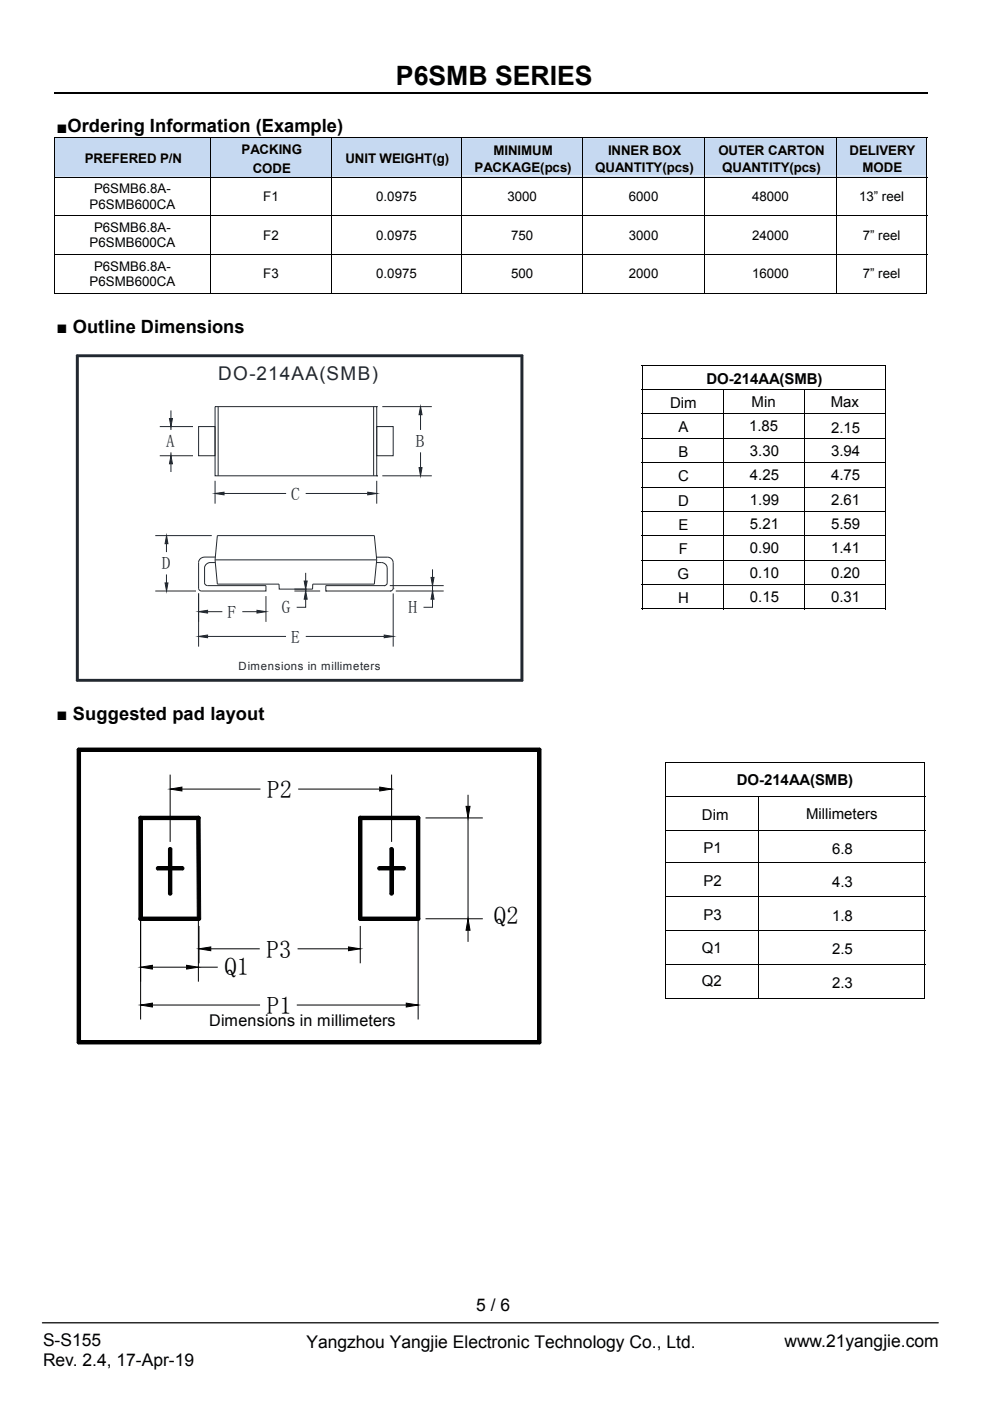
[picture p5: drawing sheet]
<svg xmlns="http://www.w3.org/2000/svg" width="210mm" height="297mm" viewBox="0 0 210 297" stroke-linecap="round" stroke-linejoin="round" font-family="sans-serif">
<path d="M11.5 19.7h185.2" fill="none" stroke="#000" stroke-width=".25"/>
<path d="M9 280.5h190" fill="none" stroke="#000" stroke-width=".26"/>
<g fill="#c6d9f1">
<path d="M11.6 29.1h33v8.4h-33z"/>
<path d="M11.6 31.2h33v4.2h-33z"/>
<path d="M44.7 29.1h25.6v4.2h-25.6z"/>
<path d="M44.7 33.3h25.6v4.2h-25.6z"/>
<path d="M70.4 29.1h27.4v8.4h-27.4z"/>
<path d="M70.4 31.2h27.4v4.2h-27.4z"/>
<path d="M98 29.1h25.5v8.4h-25.5z"/>
<path d="M98 29.4h25.5v4.2h-25.5z"/>
<path d="M98 33.6h25.5v3.6h-25.5z"/>
<path d="M123.7 29.1h25.7v8.4h-25.7z"/>
<path d="M123.7 29.4h25.7v4.2h-25.7z"/>
<path d="M123.7 33.6h25.7v3.6h-25.7z"/>
<path d="M149.6 29.1h27.7v8.4h-27.7z"/>
<path d="M149.6 29.4h27.7v4.2h-27.7z"/>
<path d="M149.6 33.6h27.7v3.6h-27.7z"/>
<path d="M177.5 29.1h19v8.4h-19z"/>
<path d="M177.5 29.4h19v4.2h-19z"/>
<path d="M177.5 33.6h19v3.6h-19z"/>
</g>
<path d="M11.5 29h.1v.1h-.1zM196.5 29h.2v.1h-.2zM136.1 77.3h.2v.2h-.2zM187.7 77.3h.2v.2h-.2zM196.5 62h.2v.2h-.2zM187.7 129h.2v.2h-.2zM141 161.6h.2v.2h-.2zM196.1 161.6h.1v.2h-.1zM196.1 211.5h.1v.2h-.1z" fill="#000"/>
<g fill="none" stroke="#000" stroke-width=".21">
<path d="M11.5 29.1h185.2M11.5 37.5h185.2M11.6 29.1v8.4M11.6 37.6v8.1M44.7 29.1v8.4M44.7 37.6v8.1M70.4 29.1v8.4M70.4 37.6v8.1M97.9 29.1v8.4M97.9 37.6v8.1M123.6 29.1v8.4M123.6 37.6v8.1"/>
<path d="M149.5 29.1v8.4M149.5 37.6v8.1M177.4 29.1v8.4M177.4 37.6v8.1M196.6 29.1v8.4M196.6 37.6v8.1M11.5 45.7h185.2M11.5 53.9h185.2M11.6 45.8v8M11.6 54v8.2M44.7 45.8v8M44.7 54v8.2"/>
<path d="M70.4 45.8v8M70.4 54v8.2M97.9 45.8v8M97.9 54v8.2M123.6 45.8v8M123.6 54v8.2M149.5 45.8v8M149.5 54v8.2M177.4 45.8v8M177.4 54v8.2M196.6 45.8v8M196.6 54v8.2"/>
<path d="M11.5 62.1h33.1M44.7 62.1h25.6M70.4 62.1h27.4M98 62.1h25.5M123.7 62.1h25.7M136.1 77.4h51.8M136.2 77.5v5M149.6 62.1h27.7M177.5 62.1h19M187.8 77.5v5M136.1 82.6h51.8M136.1 87.8h51.8"/>
<path d="M136.1 92.9h51.8M136.1 98.1h51.8M136.2 82.7v5M136.2 87.8v5M136.2 93v5M136.2 98.2v5M153.4 82.7v5M153.4 87.8v5M153.4 93v5M153.4 98.2v5M170.6 82.7v5M170.6 87.8v5"/>
<path d="M170.6 93v5M170.6 98.2v5M187.8 82.7v5M187.8 87.8v5M187.8 93v5M187.8 98.2v5M136.1 103.3h51.8M136.1 108.4h51.8M136.1 113.6h51.8M136.1 118.8h51.8M136.2 103.4v5M136.2 108.5v5"/>
<path d="M136.2 113.7v5M136.2 118.9v4.9M153.4 103.4v5M153.4 108.5v5M153.4 113.7v5M153.4 118.9v4.9M170.6 103.4v5M170.6 108.5v5M170.6 113.7v5M170.6 118.9v4.9M187.8 103.4v5M187.8 108.5v5"/>
<path d="M187.8 113.7v5M187.8 118.9v4.9M136.1 123.9h51.8M136.1 129.1h17.2M136.2 124v5.2M153.4 124v5.2M153.5 129.1h17M170.6 124v5.2M170.7 129.1h17M187.8 124v5.2M141 168.8h55.2M141 176h55.2"/>
<path d="M141.1 161.8v7M141.1 168.9v7M141.1 176.1v6.8M141.2 161.7h54.9M160.9 168.9v7M160.9 176.1v6.8M196.2 161.8v7M196.2 168.9v7M196.2 176.1v6.8M141 183h55.2M141 190.1h55.2M141 197.3h55.2"/>
<path d="M141.1 183v7M141.1 190.2v7M141.1 197.4v7M160.9 183v7M160.9 190.2v7M160.9 197.4v7M196.2 183v7M196.2 190.2v7M196.2 197.4v7M141 204.4h55.2M141 211.6h19.8M141.1 204.5v7.2"/>
<path d="M160.9 204.5v7.2M161 211.6h35.1M196.2 204.5v7.2"/>
</g>
<g fill="none" stroke="#212830" stroke-width=".21">
<path d="M16.4 75.2h94.3v.4h-94.3zM42.1 90.4h3.5v6.2h-3.5zM45.6 86.2h34.3v14.7h-34.3zM79.2 86.2v14.7M79.9 90.4h3.5v6.2h-3.5zM45.6 118.7l.5-5.1h33.3l.5 5.1M45.6 118.7h34.3M45.7 118.1h-2.4a1.19 1.19 0 0 0-1.2 1.2v5.5l.3 .4 14 .1v-1.1l-12.7-.1-.3-.4v-3.4a1.26 1.26 0 0 1 1.3-1h1M79.8 118.1h2.3a1.19 1.19 0 0 1 1.3 1.2M79.8 119.3a2.09 2.09 0 0 1 2.2 .6l.1 .5M79.9 118.7l-.5 5.1h-13.1v1.1h-7.1v-1.1h-13.1l-.5-5.1M83.4 119.3v5.4"/>
<path d="M82.1 120.4v3.2l-.1 .3-.4 .3h-12.5v1.1h13.7l.5-.2 .1-.4"/>
</g>
<path d="M16.4 75.4h94.3" fill="none" stroke="#212830" stroke-width=".4"/>
<path d="M110.7 75.2l.2 .2h-.2z" fill-rule="evenodd" fill="#212830"/>
<path d="M110.5 75.4h.4v68.8h-.4zM110.7 75.2l.2 .2" fill="none" stroke="#212830" stroke-width=".21"/>
<path d="M110.7 75.4v68.8" fill="none" stroke="#212830" stroke-width=".42"/>
<path d="M110.7 144.2l.2 .1-.2 .1z" fill-rule="evenodd" fill="#212830"/>
<path d="M16.4 144h94.3v.4h-94.3zM110.9 144.2l-.2 .2" fill="none" stroke="#212830" stroke-width=".21"/>
<path d="M16.4 144.2h94.3" fill="none" stroke="#212830" stroke-width=".4"/>
<path d="M16.2 144.2h.2v.2z" fill-rule="evenodd" fill="#212830"/>
<path d="M16.2 75.4h.4v68.8h-.4zM16.2 144.2l.2 .2" fill="none" stroke="#212830" stroke-width=".21"/>
<path d="M16.4 75.4v68.8" fill="none" stroke="#212830" stroke-width=".42"/>
<path d="M16.2 75.3l.2-.1v.2h-.2z" fill-rule="evenodd" fill="#212830"/>
<path d="M16.4 75.2l-.2 .2M33.9 90.4h7M33.9 96.6h7M36.3 87v1.7M36.3 90.4v.8M36.3 95.9v.7M36.3 98.3v1.8M46.3 86.2v14.7" fill="none" stroke="#212830" stroke-width=".21"/>
<path d="M35.9 88.7h.7l-.3 1.7z" fill="#212830"/>
<path d="M35.9 88.7h.7l-.3 1.7z" fill="none" stroke="#212830" stroke-width=".21"/>
<path d="M36.3 96.6l.3 1.7h-.7z" fill="#212830"/>
<path d="M36.3 96.6h.1M36.3 96.6l.3 1.7h-.7zM42.1 90.4h.1M42.1 96.6h.1M81.1 86.2h10.5M89.2 87.9v3.3M89.2 95.9v3.2M81.1 100.9h10.5" fill="none" stroke="#212830" stroke-width=".21"/>
<path d="M89.2 86.2l.3 1.7h-.6z" fill="#212830"/>
<path d="M89.2 86.2l.3 1.7h-.6z" fill="none" stroke="#212830" stroke-width=".21"/>
<path d="M88.9 99.1h.6l-.3 1.8z" fill="#212830"/>
<path d="M79.9 86.2h.1M88.9 99.1h.6l-.3 1.8zM45.6 101.9v4.9M47.5 104.6h13.2M64.8 104.6h13.2M79.9 101.9v4.9M79.9 100.9h.1M89.2 100.9h.1" fill="none" stroke="#212830" stroke-width=".21"/>
<path d="M45.6 104.6l1.9-.2v.5z" fill="#212830"/>
<path d="M45.6 104.6l1.9-.2v.5z" fill="none" stroke="#212830" stroke-width=".21"/>
<path d="M78 104.4l1.9 .2-1.9 .3z" fill="#212830"/>
<path d="M32.9 113.6h12M35.3 115.3v1.8M45.6 100.9h.1M78 104.4l1.9 .2-1.9 .3zM79.9 100.9h.1M79.9 104.6h.1M32.9 125.3h8.7M35.3 121.8v1.8" fill="none" stroke="#212830" stroke-width=".21"/>
<path d="M35.3 113.6l.3 1.7h-.6z" fill="#212830"/>
<path d="M35.3 113.6l.3 1.7h-.6z" fill="none" stroke="#212830" stroke-width=".21"/>
<path d="M35 123.6h.6l-.3 1.7z" fill="#212830"/>
<path d="M46.1 113.6h.1M35 123.6h.6l-.3 1.7zM35.3 125.3h.1M42.1 125.8v11.3M42.8 125.3h.1M44 134.9h16.7M64.9 134.9h16.6M83.4 125.8v11.3" fill="none" stroke="#212830" stroke-width=".21"/>
<path d="M42.1 134.9l1.9-.3v.6z" fill="#212830"/>
<path d="M42.1 134.9l1.9-.3v.6z" fill="none" stroke="#212830" stroke-width=".21"/>
<path d="M81.5 134.6l1.9 .3-1.9 .3z" fill="#212830"/>
<path d="M42.1 125.8v6M42.1 124.7h.1M44 129.7h3.2M51.4 129.7h3.1M56.4 126.4v5.4M81.5 134.6l1.9 .3-1.9 .3zM83.4 124.7h.1M83.4 134.9h.1" fill="none" stroke="#212830" stroke-width=".21"/>
<path d="M42.1 129.7l1.9-.3v.6z" fill="#212830"/>
<path d="M42.1 129.7l1.9-.3v.6z" fill="none" stroke="#212830" stroke-width=".21"/>
<path d="M54.5 129.4l1.9 .3-1.9 .3z" fill="#212830"/>
<path d="M42.1 124.7h.1M54.5 129.4l1.9 .3-1.9 .3zM56.4 125.3h.1M56.4 129.7h.1M82.7 124.2h11.4M83.9 125.3h10.2M91.7 127v1.8h-1.9M91.7 120.7v1.7M91.7 124.2v1.1" fill="none" stroke="#212830" stroke-width=".21"/>
<path d="M91.4 122.4h.7l-.4 1.8z" fill="#212830"/>
<path d="M91.4 122.4h.7l-.4 1.8z" fill="none" stroke="#212830" stroke-width=".21"/>
<path d="M91.7 125.3l.4 1.7h-.7z" fill="#212830"/>
<path d="M62.4 125.3h5.5M62.4 124.9h2.7M64.8 127v1.8h-1.9M64.8 121.5v1.7M64.8 124.9v.4M81.5 124.2h.1M82.8 125.3h.1M91.7 125.3h.1M91.7 125.3l.4 1.7h-.7z" fill="none" stroke="#212830" stroke-width=".21"/>
<path d="M64.5 123.2h.7l-.4 1.7z" fill="#212830"/>
<path d="M64.5 123.2h.7l-.4 1.7z" fill="none" stroke="#212830" stroke-width=".21"/>
<path d="M64.8 125.3l.4 1.7h-.7z" fill="#212830"/>
<path d="M64.8 125.3h.1M64.8 125.3l.4 1.7h-.7zM66.3 124.9h.1M69.1 125.3h.1" fill="none" stroke="#212830" stroke-width=".21"/>
<g fill="#000">
<path d="M36.1 167.3l2.5-.4v.8zM41.7 173.4h.7l.2 21.4h-.8zM80.5 166.9l2.6 .4-2.6 .4zM98.8 171h.9l-.4 2.4zM99.3 194.8l.4 2.4h-.9zM29.8 205.1l2.5-.4v.8zM29.8 213.1l2.5-.4v.8zM39.6 204.7l2.5 .4-2.5 .4zM42.2 201.2l2.5-.4v.8zM73.9 200.8l2.5 .4-2.5 .4zM86.2 212.7l2.5 .4-2.5 .4z"/>
<path d="M16.4 158.7l.3-.1v.4h-.3z" fill-rule="evenodd"/>
<path d="M16.7 158.6h97.7v.7h-97.7z" fill-rule="evenodd"/>
<path d="M114.4 158.6l.3 .1v.3h-.3z" fill-rule="evenodd"/>
<path d="M114 159h.7v62h-.7z" fill-rule="evenodd"/>
<path d="M29.5 173.2l.3-.1v.7l-.3-.2z" fill-rule="evenodd"/>
<path d="M29.6 173.1h.4l.2 .3h-.7z" fill-rule="evenodd"/>
<path d="M29.5 173.4h.7v21.4h-.7z" fill-rule="evenodd"/>
<path d="M41.8 173.1a.37 .37 0 0 1 .6 .3h-.7z" fill-rule="evenodd"/>
<path d="M29.8 173.1h12.3v.7h-12.3z" fill-rule="evenodd"/>
<path d="M42.1 173.1l.3 .3-.3 .4z" fill-rule="evenodd"/>
<path d="M76.2 173.1h.4l.2 .3h-.7z" fill-rule="evenodd"/>
<path d="M76.1 173.2l.3-.1v.7l-.3-.2z" fill-rule="evenodd"/>
<path d="M76.1 173.4h.7v21.4h-.7z" fill-rule="evenodd"/>
<path d="M88.5 173.1h.4l.1 .3h-.7z" fill-rule="evenodd"/>
<path d="M76.4 173.1h12.3v.7h-12.3z" fill-rule="evenodd"/>
<path d="M88.7 173.1l.3 .3-.3 .4z" fill-rule="evenodd"/>
<path d="M88.3 173.4h.7v21.4h-.7z" fill-rule="evenodd"/>
<path d="M29.5 194.8h.7l-.4 .3h-.2z" fill-rule="evenodd"/>
<path d="M29.5 194.6l.3-.2v.7a.35 .35 0 0 1-.3-.2 .35 .35 0 0 1 0-.3z" fill-rule="evenodd"/>
<path d="M33.2 183.9l.3-.2v.7l-.3-.1z" fill-rule="evenodd"/>
<path d="M35.8 179.8a.37 .37 0 0 1 .4-.1 .37 .37 0 0 1 .2 .3h-.7z" fill-rule="evenodd"/>
<path d="M35.7 189.4l.7 .1-.3 .3z" fill-rule="evenodd"/>
<path d="M35.7 180h.7v9.4h-.7z" fill-rule="evenodd"/>
<path d="M33.5 183.7h5.2v.7h-5.2z" fill-rule="evenodd"/>
<path d="M38.7 183.7l.3 .4-.3 .3z" fill-rule="evenodd"/>
<path d="M29.8 194.4h12.3v.7h-12.3z" fill-rule="evenodd"/>
<path d="M42.1 194.4a.35 .35 0 0 1 .3 .4 .35 .35 0 0 1-.3 .3z" fill-rule="evenodd"/>
<path d="M41.8 194.8h.8a.36 .36 0 0 1-.4 .3 .36 .36 0 0 1-.4-.3z" fill-rule="evenodd"/>
<path d="M76.1 194.6l.3-.2v.7l-.3-.2z" fill-rule="evenodd"/>
<path d="M76.1 194.8l.7 .1-.4 .2z" fill-rule="evenodd"/>
<path d="M80.2 183.9l.3-.2v.7a.35 .35 0 0 1-.3-.2 .35 .35 0 0 1 0-.3z" fill-rule="evenodd"/>
<path d="M82.8 179.8h.5l.1 .2h-.7z" fill-rule="evenodd"/>
<path d="M82.7 189.4h.7l-.4 .4-.2-.1z" fill-rule="evenodd"/>
<path d="M82.7 180h.7v9.4h-.7z" fill-rule="evenodd"/>
<path d="M80.5 183.7h5.1v.7h-5.1z" fill-rule="evenodd"/>
<path d="M85.6 183.7a.35 .35 0 0 1 .4 .4 .35 .35 0 0 1-.4 .3z" fill-rule="evenodd"/>
<path d="M76.4 194.4h12.3v.7h-12.3z" fill-rule="evenodd"/>
<path d="M88.7 194.4l.3 .4-.2 .3z" fill-rule="evenodd"/>
<path d="M88.3 194.8h.7l-.3 .3z" fill-rule="evenodd"/>
<path d="M16.4 159h.7v62h-.7z" fill-rule="evenodd"/>
<path d="M16.7 220.6h97.7v.7h-97.7z" fill-rule="evenodd"/>
<path d="M16.4 221h.3v.3z" fill-rule="evenodd"/>
<path d="M114.4 221h.3v.2l-.3 .1z" fill-rule="evenodd"/>
</g>
<g fill="none" stroke="#000" stroke-width=".21">
<path d="M16.4 159h.7v62h-.7zM16.7 158.6l-.3 .4M16.7 158.6h97.7v.7h-97.7zM114 159h.7v62h-.7zM114.4 158.6l.3 .2v.2M29.5 173.4h.7v21.4h-.7zM29.5 173.4l.1-.3h.2l.4 .3M29.8 173.1h12.3v.7h-12.3zM29.8 173.1l-.3 .1v.2l.3 .4M36.1 164.2v14.3M36.1 167.3l2.5-.4v.8zM38.6 167.3h16.6"/>
<path d="M41.7 173.4l.1-.3a.37 .37 0 0 1 .6 .3M41.7 173.4h.7l.2 21.4h-.8zM42.1 173.1l.3 .3-.3 .4M63.2 167.3h17.3M76.1 173.4h.7v21.4h-.7zM76.1 173.4l.3-.3 .4 .3M76.4 173.1h12.3v.7h-12.3zM76.4 173.1l-.3 .3 .3 .4M80.5 166.9l2.6 .4-2.6 .4zM83.1 164.2v14.3M83.1 167.3h.1M88.3 173.4h.7v21.4h-.7z"/>
<path d="M88.3 173.4l.2-.3h.2l.3 .3M88.7 173.1l.3 .3-.3 .4M88.7 173.4h.1M90.3 173.4h12.1M98.8 171h.9l-.4 2.4zM99.3 168.5v2.5M99.3 173.4v21.4M29.5 194.8l.3 .3 .4-.3M29.8 186.7h.1M29.8 193.6h.1M29.8 194.4h12.3v.7h-12.3zM29.8 194.4a.35 .35 0 0 0-.3 .4 .35 .35 0 0 0 .3 .3"/>
<path d="M29.8 188.2v28M33.5 183.7h5.2v.7h-5.2zM33.5 183.7l-.3 .4 .3 .3M35.7 180h.7v9.4h-.7zM35.7 180a.36 .36 0 0 1 .4-.3 .36 .36 0 0 1 .3 .3M35.7 189.4l.4 .4 .3-.4M36.1 180h.1M38.7 183.7l.3 .4-.3 .3M41.8 194.8l.4 .3 .4-.3M42.1 194.4a.35 .35 0 0 1 .3 .4 .35 .35 0 0 1-.3 .3M42.1 186.7h.1M42.1 188.2v19.9"/>
<path d="M42.2 196.3v7.9M42.2 194.8h.1M76.1 194.8l.3 .3 .4-.3M76.4 194.4h12.3v.7h-12.3zM76.4 194.4l-.3 .4 .3 .3M76.4 194.8h.1M76.4 196.3v7.9M80.5 183.7h5.1v.7h-5.1zM80.5 183.7a.35 .35 0 0 0-.4 .4 .35 .35 0 0 0 .4 .3M82.7 180l.3-.3 .4 .3M82.7 189.4l.1 .3 .2 .1 .4-.4M82.7 180h.7v9.4h-.7z"/>
<path d="M83.1 180h.1M85.6 183.7a.35 .35 0 0 1 .4 .4 .35 .35 0 0 1-.4 .3M88.3 194.8l.4 .3 .3-.3M88.7 194.4l.3 .4-.3 .3M88.7 193.6h.1M88.7 195.1v21.1M88.7 194.8h.1M90.3 194.8h12.1M99.3 197.2v2.5M99.3 194.8l.4 2.4h-.9zM29.8 205.1l2.5-.4v.8zM29.8 213.1l2.5-.4v.8z"/>
<path d="M32.3 213.1h22.9M32.3 205.1h7.3M39.6 204.7l2.5 .4-2.5 .4zM42.2 201.2l2.5-.4v.8zM44.7 201.2h10.4M46.2 205.1h-4.1M62.9 213.1h23.3M63.1 201.2h10.8M73.9 200.8l2.5 .4-2.5 .4zM76.4 201.2h.1M86.2 212.7l2.5 .4-2.5 .4zM88.7 213.1h.1"/>
<path d="M16.4 221l.3 .3M16.7 220.6h97.7v.7h-97.7zM114.7 221l-.3 .3"/>
</g>
<text font-size="5.7" x="84" y="18">P6SMB SERIES</text>
<g font-size="5.2">
<text x="56.7" y="169.1">P2</text>
<text x="104.8" y="196">Q2</text>
<text x="56.5" y="203">P3</text>
<text x="47.6" y="206.7">Q1</text>
<text x="56.6" y="214.9">P1</text>
</g>
<text font-size="4" fill="#212830" x="46.3" y="80.6">DO-214AA(SMB)</text>
<g font-size="3.9">
<text x="12" y="28.1">■Ordering Information (Example)</text>
<text x="12" y="70.7">■ Outline Dimensions</text>
<text x="12" y="152.6">■ Suggested pad layout</text>
</g>
<g font-size="3.7" fill="#212830">
<text x="35.3" y="94.8">A</text>
<text x="88.2" y="94.8">B</text>
<text x="61.7" y="105.9">C</text>
<text x="34.3" y="120.7">D</text>
<text x="48.2" y="131">F</text>
<text x="59.8" y="130">G</text>
<text x="86.7" y="130">H</text>
<text x="61.7" y="136.2">E</text>
</g>
<g font-size="3.7">
<text x="101" y="278">5 / 6</text>
<text x="9.1" y="285.5">S-S155</text>
<text x="65" y="285.7">Yangzhou Yangjie Electronic Technology Co., Ltd.</text>
<text x="166.4" y="285.7">www.21yangjie.com</text>
<text x="9.1" y="289.7">Rev. 2.4, 17-Apr-19</text>
</g>
<text font-size="3.4" x="44.3" y="217.5">Dimensions in millimeters</text>
<g font-size="3.2">
<text x="149.8" y="81.4">DO-214AA(SMB)</text>
<text x="142.1" y="86.5">Dim</text>
<text x="159.4" y="86.3">Min</text>
<text x="176.2" y="86.3">Max</text>
<text x="143.9" y="91.7">A</text>
<text x="158.9" y="91.5">1.85</text>
<text x="176.3" y="91.8">2.15</text>
<text x="143.9" y="96.9">B</text>
<text x="159.1" y="96.6">3.30</text>
<text x="159.1" y="101.8">4.25</text>
<text x="176.3" y="96.6">3.94</text>
<text x="176.3" y="101.8">4.75</text>
<text x="143.8" y="102">C</text>
<text x="143.8" y="107.2">D</text>
<text x="159.1" y="107">1.99</text>
<text x="176.3" y="107">2.61</text>
<text x="143.9" y="112.4">E</text>
<text x="159.1" y="112.1">5.21</text>
<text x="176.3" y="112.1">5.59</text>
<text x="144" y="117.5">F</text>
<text x="159.1" y="117.3">0.90</text>
<text x="176.3" y="117.3">1.41</text>
<text x="143.7" y="122.7">G</text>
<text x="159.1" y="122.5">0.10</text>
<text x="176.3" y="122.5">0.20</text>
<text x="143.8" y="127.9">H</text>
<text x="159.1" y="127.6">0.15</text>
<text x="176.3" y="127.6">0.31</text>
<text x="156.3" y="166.4">DO-214AA(SMB)</text>
<text x="148.9" y="173.8">Dim</text>
<text x="171" y="173.5">Millimeters</text>
<text x="149.2" y="180.8">P1</text>
<text x="176.5" y="181">6.8</text>
<text x="149.2" y="187.9">P2</text>
<text x="176.5" y="188">4.3</text>
<text x="149.2" y="195.1">P3</text>
<text x="176.5" y="195.2">1.8</text>
<text x="148.9" y="202">Q1</text>
<text x="176.5" y="202.4">2.5</text>
<text x="148.9" y="209.1">Q2</text>
<text x="176.5" y="209.5">2.3</text>
</g>
<g font-size="2.8">
<text x="18" y="34.6">PREFERED P/N</text>
<text x="51.2" y="32.6">PACKING</text>
<text x="73.3" y="34.6">UNIT WEIGHT(g)</text>
<text x="104.7" y="32.9">MINIMUM</text>
<text x="129" y="32.9">INNER BOX</text>
<text x="152.4" y="32.9">OUTER CARTON</text>
<text x="180.2" y="32.9">DELIVERY</text>
<text x="19.9" y="41">P6SMB6.8A-</text>
<text x="53.6" y="36.7">CODE</text>
<text x="100.6" y="36.4">PACKAGE(pcs)</text>
<text x="126.2" y="36.4">QUANTITY(pcs)</text>
<text x="153.2" y="36.4">QUANTITY(pcs)</text>
<text x="183" y="36.4">MODE</text>
<text x="19" y="44.3">P6SMB600CA</text>
<text x="55.8" y="42.6">F1</text>
<text x="79.8" y="42.6">0.0975</text>
<text x="107.6" y="42.6">3000</text>
<text x="133.4" y="42.6">6000</text>
<text x="159.5" y="42.6">48000</text>
<text x="182.2" y="42.6">13” reel</text>
<text x="19" y="52.5">P6SMB600CA</text>
<text x="19.9" y="49.2">P6SMB6.8A-</text>
<text x="55.8" y="50.8">F2</text>
<text x="79.8" y="50.8">0.0975</text>
<text x="108.4" y="50.8">750</text>
<text x="133.4" y="50.8">3000</text>
<text x="159.5" y="50.8">24000</text>
<text x="183" y="50.8">7” reel</text>
<text x="19.9" y="57.4">P6SMB6.8A-</text>
<text x="55.8" y="59">F3</text>
<text x="79.8" y="59">0.0975</text>
<text x="108.4" y="59">500</text>
<text x="133.4" y="59">2000</text>
<text x="159.5" y="59">16000</text>
<text x="183" y="59">7” reel</text>
<text x="19" y="60.6">P6SMB600CA</text>
</g>
<text font-size="2.4" fill="#212830" x="50.6" y="142.2">Dimensions in millimeters</text>
</svg>
